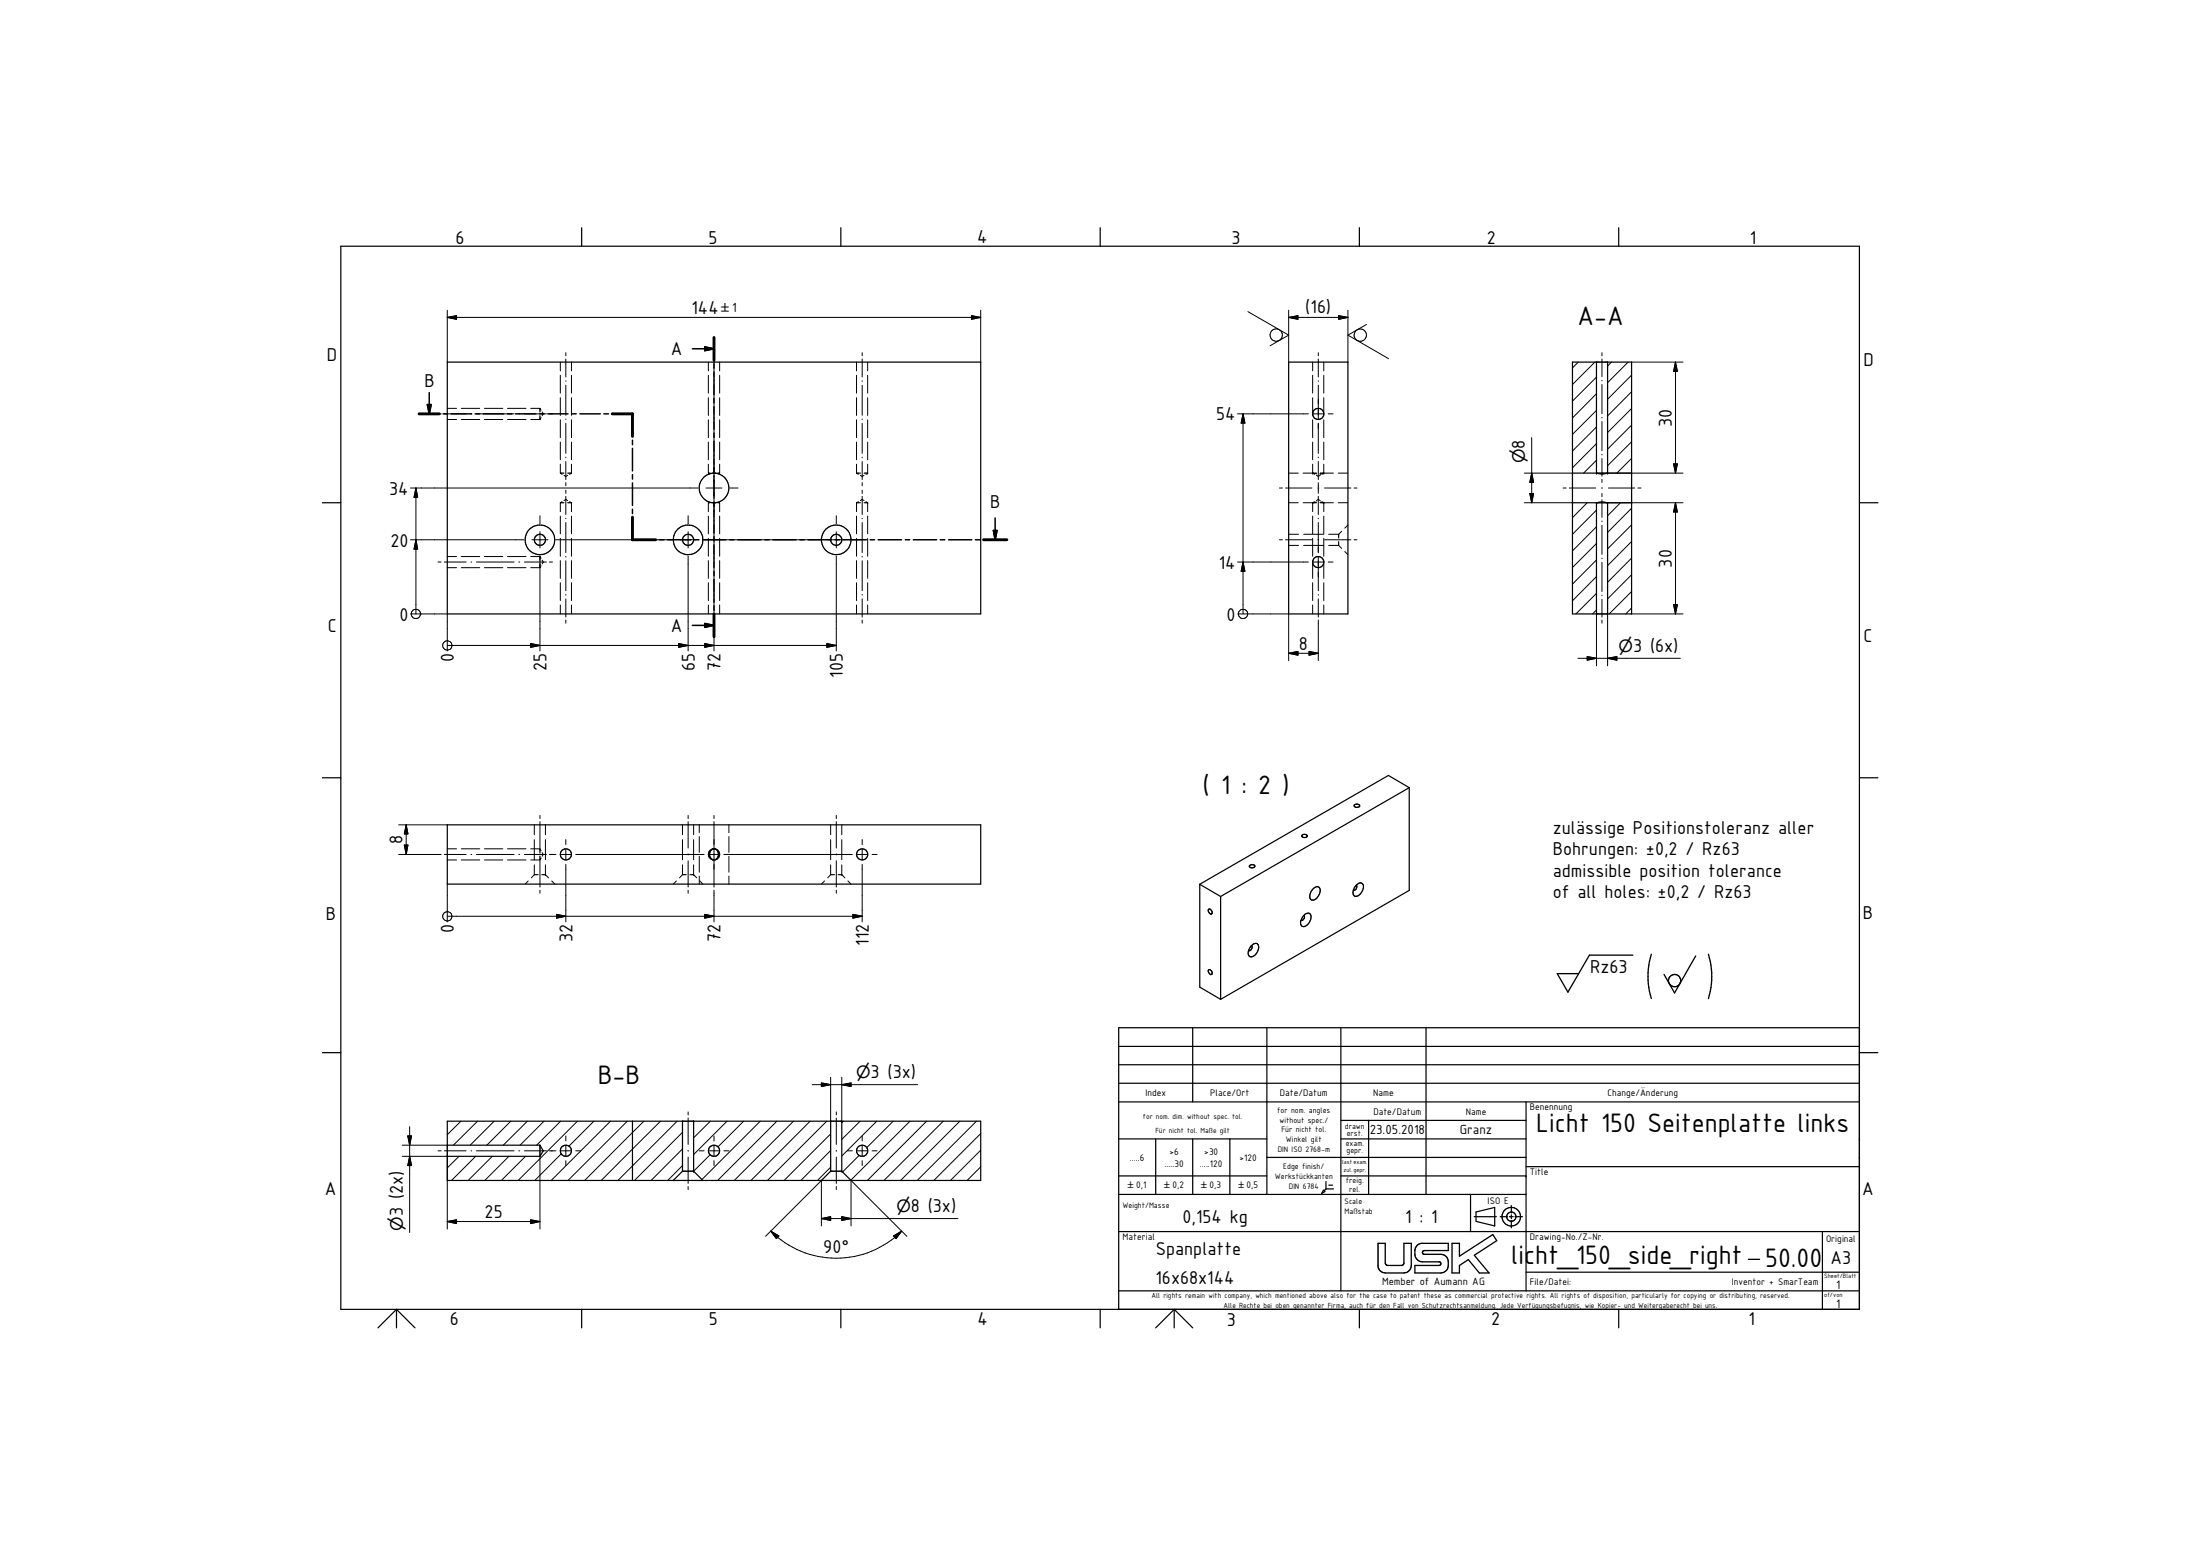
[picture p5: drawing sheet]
<svg xmlns="http://www.w3.org/2000/svg" width="594mm" height="420mm" viewBox="0 0 594 420" stroke-linecap="round" stroke-linejoin="round" font-family="sans-serif">
<g fill="none" stroke="#000" stroke-width=".33">
<path d="M92 66.5h410.1v287.1h-410.1zM157.1 61.5v5M227.1 61.5v5M297.1 61.5v5M367.1 61.5v5M437.1 61.5v5M120.8 97.8h144v68h-144zM348 97.8h16v68h-16zM424.6 97.8h16v68h-16zM431.1 97.8v30l1.2 .2 1.8-.2v-30M87 135.8h5M424.6 135.8h16"/>
<path d="M424.6 127.8h16M431.1 135.8v30M431.2 135.8l1.1-.2 1.7 .2M434.1 135.8v30M502.1 135.8h5M87 210h5M365.7 217.4a.86 .86 0 0 1 1.5 .3 .83 .83 0 0 1-.9 .3 .83 .83 0 0 1-.6-.6zM380.5 212.7l-5.6-3.3-50.9 29.4M380.5 212.7l-50.9 29.4M380.5 212.7v27.7l-50.9 29.5M502.1 210h5M120.8 222.7h144v16h-144z"/>
<path d="M192.3 229.3a1.47 1.47 0 0 1 1.7 .9 1.47 1.47 0 0 1-.7 1.8l-.2 .2M192.3 229.3a1.47 1.47 0 0 0-1 1.6 1.47 1.47 0 0 0 1.3 1.3M192.3 229.3a1.66 1.66 0 0 0 .1 2.8M192.5 232.2h.3M192.5 229.2a1.49 1.49 0 0 1 1.8 1.2 1.49 1.49 0 0 1-1.2 1.8M192.6 232.2h.2M193.1 232.2h-.3M324 238.8v27.7l5.6 3.4M324 238.8l5.6 3.3M337.4 233.7a.88 .88 0 0 1 1.5 .2 .74 .74 0 0 1-.8 .5 .74 .74 0 0 1-.7-.7zM351.6 225.6a.96 .96 0 0 1 1.4 .1 .74 .74 0 0 1-.7 .5 .74 .74 0 0 1-.7-.6zM354.6 240a1.03 1.03 0 0 1 1.8-.1 2.59 2.59 0 0 1-2.2 3.1 1.64 1.64 0 0 1 0-2.5z"/>
<path d="M366.2 239a.81 .81 0 0 1 .1 .9 .81 .81 0 0 1-.8 .4M366.3 239a1.05 1.05 0 0 1 1.4-.5 1.05 1.05 0 0 1 .4 1.5 2.32 2.32 0 0 1-2.2 2 1.91 1.91 0 0 1 0-2.5zM326.4 245.5a.81 .81 0 0 1 .8 .5 .81 .81 0 0 1-.1 .9 1.01 1.01 0 0 1-.7-1.4zM329.6 242.1v27.8M337.7 255.5l.3-.2a1.06 1.06 0 0 1 1.5-.5 1.06 1.06 0 0 1 .3 1.5 2.32 2.32 0 0 1-2.2 2 1.38 1.38 0 0 1-.4-1.9zM337.9 255.4a.84 .84 0 0 1 .1 .8 .84 .84 0 0 1-.8 .5M352 247.2l.2 .7-.4 .5-.5 .1M352.3 246.9l.6-.3a.85 .85 0 0 1 1.1 1 2.42 2.42 0 0 1-2.3 2.6 1.98 1.98 0 0 1 .4-3zM322.1 277.5v20M326.4 261.8a.79 .79 0 0 1 .8 .5 .79 .79 0 0 1-.1 .9 .95 .95 0 0 1-.7-1.4zM342.1 277.5v45M362.1 277.5v71.1"/>
<path d="M385.1 277.5v45M502.1 277.5h-200v76.1M87 284.2h5M302 282.6h200.1M302 287.5h200.1M302.1 292.5h200M302.1 297.5h200M412.1 297.5v51.1M502.1 284.2h5M120.8 302.7h144v16.1h-144zM120.8 309.2h25M120.8 312.2h25"/>
<path d="M145.8 309.2l.9 1.6-.9 1.4M145.8 309.2v3M170.8 302.7v16.1M184.3 316.3l-2.5 2.5M184.3 302.7v13.6M184.3 316.3h3M187.3 302.7v13.6M187.3 316.3l2.5 2.5M224.3 316.3l-2.5 2.5M224.3 302.7v13.6M224.3 316.3h3M227.3 302.7v13.6"/>
<path d="M227.3 316.3l2.5 2.5M302.1 307.5h40M302.1 317.5h40M312.1 307.5v15M322.1 307.5v15M332.1 307.5v15M342.1 312.5h70M358.1 319.1v1.9M362.1 307.5h50M362.1 302.5h50M362.1 317.5h50M369.6 302.5v20"/>
<path d="M412.1 315h90M302.1 332.6h200M302.1 322.5h110M357.4 321.4l.4 .4-.9 .5zM358.1 321h2M358.1 321l-.5 .5M358.8 320h1M397.1 322.5v10.1M398.1 328.5h6M398.6 327.3l5-1.3v5l-5-1.2zM405.1 328.5h2M407.6 328.5h1"/>
<path d="M408.1 325.5v2M408.1 328v1M408.1 329.6v1.9M409.1 328.5h2M492.1 332.6v21M107.1 353.6l5 5M107.1 353.6l-5 5M107.1 353.6v5M157.1 353.6v5M227.1 353.6v5M297.1 353.6v5M302.1 348.6h200"/>
<path d="M317.1 353.6l5 5M317.1 353.6l-5 5M317.1 353.6v5M367.1 353.6v5M412.1 343.5h90M437.1 353.6v5"/>
<circle cx="356" cy="111.8" r="1.5"/>
<circle cx="192.8" cy="131.8" r="4"/>
<circle cx="145.8" cy="145.8" r="1.51"/>
<circle cx="145.8" cy="145.8" r="4"/>
<circle cx="185.8" cy="145.8" r="1.51"/>
<circle cx="185.8" cy="145.8" r="4"/>
<circle cx="225.8" cy="145.8" r="1.49"/>
<circle cx="225.8" cy="145.8" r="4"/>
<circle cx="356" cy="151.8" r="1.5"/>
<circle cx="152.8" cy="230.7" r="1.5"/>
<circle cx="232.8" cy="230.7" r="1.51"/>
<circle cx="152.8" cy="310.7" r="1.49"/>
<circle cx="192.8" cy="310.7" r="1.5"/>
<circle cx="232.8" cy="310.7" r="1.51"/>
<circle cx="408.1" cy="328.5" r="2.5"/>
<circle cx="408.1" cy="328.5" r="1.25"/>
</g>
<g fill="none" stroke="#000" stroke-width=".27">
<path d="M120.8 85.7l2.5-.5v1zM120.8 83.8v14M120.8 85.7h144M151.3 97.8v2.3M152.8 95.2v.9M152.8 96.9v4.9M154.3 97.8v2.3M191.3 97.8v2.3M192.8 95.2v.9M192.8 96.9v4.8M194.3 97.8v2.3M231.3 97.8v2.3"/>
<path d="M232.8 95.2v.9M232.8 96.9v4.9M234.3 97.8v2.3M262.3 85.2l2.5 .5-2.5 .5zM264.8 83.8v14M337 84.1l11 6.4-5.1 2.9M348 85.7l2.5-.5v1zM348 85.7h16M348 83.8v14M354.5 97.8v2.3M356 95.2v.9M356 96.9v4.9"/>
<path d="M357.5 97.8v2.3M361.5 85.2l2.5 .5-2.5 .5zM364 83.8v14M369 87.6l-5 2.9 11 6.3M426.2 97.8l-1.6 1.5M430.7 97.8l-6.1 6M432.6 95.2v.9M432.6 96.9v4.8M435.2 97.8l-1.1 1M439.7 97.8l-5.6 5.5M440.6 97.8h13.9M452.4 97.8l.5 2.5h-1z"/>
<path d="M452.4 97.8v30M118.3 111.7h.8M120 111.7h5.9M120.8 113.3h2.5M120.8 110.3h2.5M124.6 113.3h4.9M124.6 110.3h4.9M127.2 111.7h.2M128.7 111.7h10.1M130.8 113.3h5M130.8 110.3h5M137 113.3h5"/>
<path d="M137 110.3h5M140.1 111.7h.2M141.6 111.7h5.9M143.3 113.3h2.5M143.3 110.3h2.5M145.8 110.3v.9M145.8 112.3v1M145.8 110.3l.3 .5M146.1 112.8l-.3 .5M146.4 111.2l.3 .5-.3 .6M148.3 111.7h.9M151.3 101.3v4.9"/>
<path d="M151.3 107.4v4.8M151.3 113.4v4.8M151.3 119.4v4.8M152.8 102.8v.2M152.8 104v8.1M152.8 113.1v.2M152.8 114.3v8.1M154.3 101.3v4.9M154.3 107.4v4.8M154.3 113.4v4.8M154.3 119.4v4.8M191.3 101.3v4.9"/>
<path d="M191.3 107.4v4.8M191.3 113.4v4.8M191.3 119.4v4.8M192.8 102.7v.2M192.8 103.9v7.9M192.8 112.8v.1M192.8 113.9v8M194.3 101.3v4.9M194.3 107.4v4.8M194.3 113.4v4.8M194.3 119.4v4.8M231.3 101.3v4.9"/>
<path d="M231.3 107.4v4.8M231.3 113.4v4.8M231.3 119.4v4.8M232.8 102.8v.2M232.8 104v8.1M232.8 113.1v.2M232.8 114.3v8.1M234.3 101.3v4.9M234.3 107.4v4.8M234.3 113.4v4.8M234.3 119.4v4.8M334.2 111.7h19.1"/>
<path d="M335.7 111.7l.5 2.5h-1zM335.7 111.7v54.1M354.5 101.3v4.9M354.5 107.4v4.8M354.5 113.4v4.8M354.5 119.4v4.8M354.6 111.7h2.7M356 102.8v.2M356 104v9.3M356 114.3v8.1M357.5 101.3v4.9M357.5 107.4v4.8"/>
<path d="M357.5 113.4v4.8M357.5 119.4v4.8M358.7 111.7h1.3M413.6 118.1v17.7M431.1 101.8l-6.5 6.5M431.1 119.8l-6.5 6.5M431.1 115.3l-6.5 6.5M431.1 110.8l-6.5 6.5M431.1 106.3l-6.5 6.5M432.6 102.7v.2M432.6 103.8v7.9M432.6 112.7v.1"/>
<path d="M432.6 113.8v7.9M440.6 119.3l-6.5 6.5M440.6 114.8l-6.5 6.5M440.6 110.3l-6.5 6.5M440.6 105.8l-6.5 6.5M440.6 101.3l-6.5 6.5M110.8 131.8h77.7M112.3 131.8l.5 2.5h-1zM112.3 131.8v34M145.8 139.3v2.1M151.3 127.8h1M151.3 127.8l.5 .3"/>
<path d="M151.3 125.3v2.5M151.3 135.8v2.4M151.3 139.4v4.7M151.3 135.8h1M151.8 135.5l-.5 .3M152.3 128.3l.5 .3 .5-.3M152.3 135.2l.5-.3 .5 .3M152.8 123.4v.2M152.8 124.6v4.9M152.8 130.3v.9M152.8 132.4v.8M152.8 134v4.9"/>
<path d="M152.8 139.9v.2M153.3 127.8h1M153.3 135.8h1M153.8 135.5l.5 .3M154.3 127.8l-.5 .3M154.3 125.3v2.5M154.3 135.8v2.4M154.3 139.4v4.7M185.8 139.3v2.1M190.6 131.8h4.4M191.3 127.8h.5M191.3 127.8h.1"/>
<path d="M191.3 125.3v2.5M191.3 135.8v2.4M191.3 139.4v4.7M191.3 135.8h.5M191.4 135.7l-.1 .1M191.5 127.9l.1 .1M191.6 135.6h-.1M192.3 127.8h1M192.3 135.8h1M192.8 122.8v.2M192.8 124v4.8M192.8 129.6v4.3"/>
<path d="M192.8 134.7v4.8M193.8 127.8h.5M193.8 135.8h.5M194 135.6h.1M194.1 127.9l-.1 .1M194.2 135.7l.1 .1M194.3 127.8h-.1M194.3 125.3v2.5M194.3 135.8v2.4M194.3 139.4v4.7M197.1 131.8h2.2M225.8 139.3v2.1"/>
<path d="M231.3 127.8h1M231.3 127.8l.5 .3M231.3 125.3v2.5M231.3 135.8v2.4M231.3 139.4v4.7M231.3 135.8h1M231.8 135.5l-.5 .3M232.3 128.3l.5 .3 .5-.3M232.3 135.2l.5-.3 .5 .3M232.8 123.4v.2M232.8 124.6v4.9M232.8 130.3v.9"/>
<path d="M232.8 132.4v.8M232.8 134v4.9M232.8 139.9v.2M233.3 127.8h1M233.3 135.8h1M233.8 135.5l.5 .3M234.3 127.8h.1M234.3 135.8h.1M234.3 127.8l-.5 .3M234.3 125.3v2.5M234.3 135.8v2.4M234.3 139.4v4.7"/>
<path d="M345.5 131.8h.8M347.1 131.8h7.2M348 127.8h2.6M348 135.8h2.6M351.9 127.8h3.6M351.9 135.8h3.6M354.5 127.8h.1M354.5 135.8h.1M354.5 127.8l.5 .3M354.5 125.3v2.5M354.5 135.8v2.4M354.5 139.4v4.7"/>
<path d="M354.6 127.8l.9 .1M355 135.5l-.5 .3M355.5 135.6l-.9 .2M355.5 128.3l.5 .3 .5-.3M355.5 135.2l.5-.3 .5 .3M355.9 131.8h.2M356 123.4v.2M356 124.6v4.9M356 130.3v1.3M356 131.9v1.3M356 134v4.9M356 139.9v.2"/>
<path d="M356.5 127.9h.1M356.5 127.8h3.6M356.5 135.8h3.6M356.5 135.6l.8 .2M357 135.5l.5 .3M357.4 127.8l-.9 .1M357.5 127.8h.1M357.5 135.8h.1M357.5 127.8l-.5 .3M357.5 125.3v2.5M357.5 135.8v2.4M357.5 139.4v4.7"/>
<path d="M357.7 131.8h7.1M361.4 127.8h2.6M361.4 135.8h2.6M365.6 131.8h.8M411.6 127.8h13M411.6 135.8h13M413.1 133.3h1l-.5 2.5zM413.6 127.8l.5 2.5h-1zM422.1 131.8h.8M423.8 131.8h7.1M428.6 135.8l-4 4M431.1 137.7l-6.5 6.6"/>
<path d="M431.1 124.3l-3.5 3.5M432.5 131.8h.3M432.6 122.7v.1M432.6 123.8v4.8M432.6 129.4v.9M432.6 133.3v.8M432.6 135v4.7M434.1 127.8h20.4M434.1 135.8h20.4M434.3 131.8h7.1M437.6 135.8l-3.5 3.5M440.6 137.2l-6.5 6.6"/>
<path d="M440.6 123.8l-4 4M442.3 131.8h.8M451.9 125.3h1l-.5 2.5zM452.4 135.8l.5 2.5h-1zM452.4 135.8v30M110.8 145.7h30.7M112.3 145.7l.5 2.6h-1zM118.3 151.8h.8M120 151.8h5.9M120.8 153.3h2.5M120.8 150.3h2.5M124.6 153.3h4.9"/>
<path d="M124.6 150.3h4.9M127.2 151.8h.2M128.7 151.8h10.1M130.8 153.3h5M130.8 150.3h5M137 153.3h5M137 150.3h5M140.1 151.8h.2M141.6 151.8h5.9M143.3 150.3h2.5l.3 .4M143.6 145.7h4.4M145.8 143.6v4.4"/>
<path d="M145.8 150.1v25.7M146.1 152.8l-.3 .5h-2.5M146.4 151.3l.3 .5-.3 .5M148.3 151.8h.9M150.1 145.7h2.6M151.3 145.4v4.8M151.3 151.4v4.8M151.3 157.4v4.8M152.8 141.1v8.1M152.8 150.2v.2M152.8 151.4v8.1M152.9 145.7h28.6"/>
<path d="M154.3 145.4v4.8M154.3 151.4v4.8M154.3 157.4v4.8M183.7 145.7h4.3M185.8 143.6v4.4M185.8 150.1v25.7M190.1 145.7h2.6M191.3 145.4v4.8M191.3 151.4v4.8M191.3 157.4v4.8M192.8 140.5v.2M192.8 141.7v7.9"/>
<path d="M192.8 150.6v.1M192.8 151.8v7.9M192.9 145.7h28.6M194.3 145.4v4.8M194.3 151.4v4.8M194.3 157.4v4.8M223.6 145.7h4.4M225.8 143.6v4.4M225.8 150.1v25.7M230.1 145.7h2.2M231.3 145.4v4.8M231.3 151.4v4.8"/>
<path d="M231.3 157.4v4.8M232.8 141.1v8.1M232.8 150.2v.2M232.8 151.4v8.1M234.3 145.4v4.8M234.3 151.4v4.8M234.3 157.4v4.8M334.2 151.8h19.1M335.7 151.8l.5 2.5h-1zM345.5 145.7h.8M347.1 145.7h7.2M348 144.3h2.7"/>
<path d="M348 147.3h2.7M352 144.3h5.4M352 147.3h5.4M354.5 145.4v4.8M354.5 151.4v4.8M354.5 157.4v4.8M354.6 151.8h2.7M355.9 145.7h.2M356 141.1v8.1M356 150.2v9.3M357.5 145.4v4.8M357.5 151.4v4.8"/>
<path d="M357.5 157.4v4.8M357.7 145.7h7.1M358.7 151.8h1.3M358.8 144.3h2.7M358.8 147.3h2.7M361.5 144.3v1M361.5 146.3v1M361.5 147.3l.8 .8M362.3 143.5l-.8 .8M363.1 148.9l.9 .9M364 141.8l-.9 .8M365.6 145.7h.8"/>
<path d="M431.1 155.7l-6.5 6.5M431.1 151.2l-6.5 6.5M431.1 146.8l-6.5 6.4M431.1 142.2l-6.5 6.6M432.6 140.7v.1M432.6 141.9v7.8M432.6 150.7v.2M432.6 151.8v7.9M440.6 159.7l-6.1 6.1M440.6 155.2l-6.5 6.5M440.6 150.7l-6.5 6.5M440.6 146.2l-6.5 6.5"/>
<path d="M440.6 141.7l-6.5 6.5M110.8 165.8h10v10M120.8 174.3h105M143.3 173.8l2.5 .5-2.5 .5zM151.3 163.4v2.4M152.8 160.5v.2M152.8 161.7v4.9M152.8 167.4v.9M154.3 163.4v2.4M183.3 173.8l2.5 .5-2.5 .5zM190.3 173.8l2.5 .5-2.5 .5zM191.3 163.4v2.4"/>
<path d="M192.8 160.7v.1M192.8 161.8v4.8M192.8 167.4v8.4M194.3 163.4v2.4M223.3 173.8l2.5 .5-2.5 .5zM231.3 163.4v2.4M232.8 160.5v.2M232.8 161.7v4.9M232.8 167.4v.9M234.3 163.4v2.4M334.2 165.8h13.8v12.6M348 176.4l2.5-.5v1z"/>
<path d="M348 176.4h8M353.5 175.9l2.5 .5-2.5 .5zM354.5 163.4v2.4M356 160.5v.2M356 161.7v4.9M356 167.4v11M357.5 163.4v2.4M426.1 177.8h27.7M428.6 177.3l2.5 .5-2.5 .5zM431.1 164.7l-1.1 1.1M431.1 160.2l-5.5 5.6M431.1 165.8v14"/>
<path d="M432.6 160.7v.2M432.6 161.8v4.8M432.6 167.4v.9M434.1 177.8l2.5-.5v1zM434.1 165.8v14M440.6 164.2l-1.6 1.6M440.6 165.8h13.9M451.9 163.3h1l-.5 2.5zM107.7 230.7h11.4M107.7 222.7h13.1M109.2 228.2h1l-.5 2.5zM109.7 222.7l.5 2.5h-1z"/>
<path d="M109.7 222.7v8M120 230.7h5.9M120.8 232.2h2.5M120.8 229.2h2.5M120.8 238.7v10.2M124.6 232.2h4.9M124.6 229.2h4.9M127.2 230.7h.2M128.7 230.7h10.1M130.8 232.2h5M130.8 229.2h5M137 232.2h5"/>
<path d="M137 229.2h5M140.1 230.7h.2M141.6 230.7h5.9M142.6 237.9l-.8 .8M143.3 232.2h2.5M143.3 229.2h2.5M144.3 236.2h1M144.3 236.2l-.8 .8M144.3 222.7v2.7M144.3 226.7v5.5M144.3 233.5v2.7M145.8 220.2v.8"/>
<path d="M145.8 221.9v7.1M145.8 229.2v1M145.8 230.6v.3M145.8 231.2v1M145.8 232.4v7.1M145.8 229.2l.3 .5M146.1 231.7l-.3 .5M146.3 236.2h1M146.4 230.2l.3 .5-.3 .5M147.3 236.2h.1M147.3 236.2l.8 .8M147.3 222.7v2.7"/>
<path d="M147.3 226.7v5.5M147.3 233.5v2.7M148.3 230.7h1.8M149 237.9l.8 .8M151.5 230.7h2.6M152.8 226.7v1.4M152.8 229.4v2.6M152.8 233.4v15.5M155.5 230.7h30.2M182.6 237.9l-.8 .8M184.3 236.2h1M184.3 236.2l-.8 .8"/>
<path d="M184.3 222.7v2.7M184.3 226.7v5.5M184.3 233.5v2.7M185.8 220.2v.8M185.8 221.9v7.1M185.8 230.6v.3M185.8 232.4v7.1M185.9 230.7h4.2M186.3 236.2h1M187.3 236.2h.1M187.3 236.2l.8 .8M187.3 222.7v2.7"/>
<path d="M187.3 226.7v5.5M187.3 233.5v2.7M188.8 222.7v2.1M188.8 225.9v4.3M188.8 231.2v4.3M188.8 236.6v2.1M189 237.9l.8 .8M191.5 230.7h2.7M192.8 220.2v.8M192.8 221.9v7.1M192.8 229.4v2.6M192.8 232.4v7.1"/>
<path d="M195.5 230.7h30.2M196.8 222.7v2.1M196.8 225.9v4.3M196.8 231.2v4.3M196.8 236.6v2.1M222.7 237.9l-.9 .8M224.3 236.2h1M224.3 236.2l-.8 .8M224.3 222.7v2.7M224.3 226.7v5.5M224.3 233.5v2.7M225.8 220.2v.8"/>
<path d="M225.8 221.9v7.1M225.8 230.6v.3M225.8 232.4v7.1M225.9 230.7h4.2M226.3 236.2h1M227.3 236.2h.1M227.3 236.2l.9 .8M227.3 222.7v2.7M227.3 226.7v5.5M227.3 233.5v2.7M229 237.9l.8 .8M231.5 230.7h2.7"/>
<path d="M232.8 226.7v1.4M232.8 229.4v2.6M232.8 233.4v15.5M235.5 230.7h1.3M120.8 247.4h112M145.8 240.4v.8M150.3 246.9l2.5 .5-2.5 .5zM185.8 240.4v.8M190.3 246.9l2.5 .5-2.5 .5zM192.8 240.4v8.5M225.8 240.4v.8M230.3 246.9l2.5 .5-2.5 .5z"/>
<path d="M219.3 292.9h28.5M221.8 292.4l2.5 .5-2.5 .5zM224.3 290.9v11.8M227.3 292.9l2.5-.5v1zM227.3 290.9v11.8M108.6 312.2h12.2v19.7M108.6 309.2h12.2M110.1 306.7h1l-.5 2.5zM110.6 312.2l.5 2.5h-1zM110.6 304.2v28.6M118.3 310.8h.8M120 310.8h5.9"/>
<path d="M124 312.2l-3.2 3.2M124.5 302.7l-3.7 3.7M127.2 310.8h.2M128.4 312.2l-6.5 6.6M128.7 310.8h10.1M129 302.7l-6.6 6.5M132.9 312.2l-6.5 6.6M133.4 302.7l-6.4 6.5M137.4 312.2l-6.5 6.6M137.9 302.7l-6.4 6.5M140.1 310.8h.2M141.6 310.8h5.9"/>
<path d="M141.9 312.2l-6.5 6.6M142.4 302.7l-6.5 6.5M145.8 312.2v19.7M146.9 302.7l-6.5 6.5M148.3 310.8h1.8M151.4 302.7l-6.5 6.5M151.5 310.8h2.6M151.6 311.6l-7.2 7.2M152.8 306.7v1.4M152.8 309.4v2.7M152.8 313.4v1.3M155.5 310.8h1.3"/>
<path d="M155.9 302.7l-16 16.1M160.4 302.7l-6.8 6.8M164.9 302.7l-16 16.1M169.4 302.7l-16 16.1M173.9 302.7l-16 16.1M178.4 302.7l-16 16.1M182.9 302.7l-16.1 16.1M184.3 314.7l-4 4.1M184.3 310.2l-8.5 8.6M184.3 305.8l-13 13M185.8 300.3v.8M185.8 301.9v7.1"/>
<path d="M185.8 310.6v.3M185.8 312.4v7.2M187.3 302.7h.1M188.8 310.8h1.3M191.5 310.8h2.7M191.7 311.8l-4.4 4.5M191.8 302.7l-4.5 4.5M192.8 306.7v1.4M192.8 309.4v2.7M192.8 313.4v1.3M195.5 310.8h1.3M196.3 302.7l-9 9.1"/>
<path d="M200.8 302.7l-6.9 7M205.3 302.7l-15.8 15.8M209.8 302.7l-16 16.1M214.3 302.7l-16 16.1M218.8 302.7l-16 16.1M223.2 302.7l-16 16.1M224.3 306.2l-12.6 12.6M224.3 315.2l-3.6 3.6M224.3 310.7l-8 8.1M225.8 300.3v.8M225.8 301.9v7.1M225.8 310.6v.3"/>
<path d="M225.8 312.4v7.2M227.7 302.7l-.4 .5M228.8 310.8h1.3M231.5 310.8h2.7M232 312l-4.5 4.5M232.3 302.7l-5 5M232.8 306.7v1.4M232.8 309.4v2.7M232.8 313.4v1.3M235.5 310.8h1.3M236.8 302.7l-9.5 9.4M241.2 302.7l-7.2 7.2"/>
<path d="M245.7 302.7l-15.9 16M250.2 302.7l-16 16.1M254.7 302.7l-16 16.1M259.2 302.7l-16 16.1M263.7 302.7l-16 16.1M264.8 315.1l-3.7 3.7M264.8 310.6l-8.1 8.2M264.8 306.1l-12.6 12.7M120.8 329.8l2.5-.4v1zM120.8 329.8h25M143.3 329.4l2.5 .4-2.5 .6zM185.8 320.4v.8"/>
<path d="M208.1 332.4l2.2 1.3-.6 .8zM208.1 332.4a25 25 0 0 0 35.4 0M221.8 329l2.5-.5v1.1zM221.8 329h36.9M221.8 331v-12.2l-15.1 15M225.8 320.4v.8M227.3 328.5l2.5 .5-2.5 .6zM229.8 331v-12.2l15.1 15M241.3 333.7l2.2-1.3-1.5 2.1z"/>
<circle cx="344.6" cy="90.5" r="1.66"/>
<circle cx="367.3" cy="90.5" r="1.67"/>
<circle cx="112.3" cy="165.8" r="1.28"/>
<circle cx="120.8" cy="174.3" r="1.25"/>
<circle cx="335.7" cy="165.8" r="1.26"/>
<circle cx="120.8" cy="247.4" r="1.26"/>
</g>
<g fill="#000">
<circle cx="424.6" cy="135.8" r=".16"/>
<circle cx="431.1" cy="135.8" r=".16"/>
<circle cx="431.1" cy="127.8" r=".16"/>
<circle cx="434.1" cy="135.8" r=".16"/>
<circle cx="434.1" cy="127.8" r=".16"/>
<circle cx="440.6" cy="135.8" r=".16"/>
<circle cx="187.3" cy="302.7" r=".16"/>
<circle cx="187.3" cy="316.3" r=".16"/>
<circle cx="227.3" cy="302.7" r=".16"/>
<circle cx="227.3" cy="316.3" r=".16"/>
<circle cx="412.1" cy="317.5" r=".16"/>
<circle cx="502.1" cy="307.5" r=".18"/>
<circle cx="502.1" cy="312.5" r=".18"/>
</g>
<g fill="none" stroke="#000" stroke-width=".41">
<path d="M187 94.2h5.8M190.3 93.7l2.5 .5-2.5 .5zM192.8 91.1v6.2M192.8 98.2v1.2M113.2 111.7h5.4M115.4 109.3h1l-.5 2.4zM115.9 106v5.7M119.6 111.7h1.3M121.8 111.7h5.5M128.3 111.7h1.2M130.5 111.7h5.5M137 111.7h1.2"/>
<path d="M139.2 111.7h5.5M145.7 111.7h1.2M147.9 111.7h5.5M154.4 111.7h1.2M156.6 111.7h5.5M163.1 111.7h1.2M165.3 111.7h5.5v6.1M170.8 118.9v1.2M192.8 100.4v6.2M192.8 107.6v1.2M192.8 109.8v6.1M192.8 116.9v1.2"/>
<path d="M192.8 119.1v6.2M170.8 121.1v6.1M170.8 128.2v1.2M170.8 130.4v6.1M170.8 137.5v1.2M170.8 139.7v6h6.3M192.8 126.2v1.3M192.8 128.5v6.1M192.8 135.6v1.2M192.8 137.8v6.1M268.7 139.9v5.8M178.1 145.7h1.2"/>
<path d="M180.3 145.7h6.2M187.6 145.7h1.1M189.8 145.7h6.2M192.8 144.9v1.2M192.8 147.1v6.1M192.8 154.3v1.1M192.8 156.5v6.1M197 145.7h1.2M199.2 145.7h6.3M206.5 145.7h1.2M208.7 145.7h6.3M216 145.7h1.2"/>
<path d="M218.2 145.7h6.3M225.4 145.7h1.3M227.7 145.7h6.3M235 145.7h1.2M237.1 145.7h6.3M244.5 145.7h1.1M246.6 145.7h6.3M253.9 145.7h1.2M256.1 145.7h6.3M263.4 145.7h1.2M265.6 145.7h6.3M268.3 143.3h.9l-.5 2.4z"/>
<path d="M187 168.9h5.8M190.3 168.4l2.5 .5-2.5 .5zM192.8 163.6v1.2M192.8 165.8v6.1M372.1 335.7v6"/>
</g>
<g fill="none" stroke="#000" stroke-width=".35">
<path d="M440.9 257.9h-11.7l-5.8 10-2.9-5h5.8M445.9 257.7a20.1 20.1 0 0 0 0 11.9M457.9 258.1l-5.7 10-2.9-5M461.3 257.7a20.1 20.1 0 0 1 0 11.9M372.1 335.7h2v5.4l.5 .6 4.2-.1 .3-.5v-5.4h2v6a2 2 0 0 1-2 2h-5a2.02 2.02 0 0 1-2-2M382.8 336.2l.9-.5h7.4v2h-6.5l-.3 .1-.2 .3 .3 .6h4.7a2.25 2.25 0 0 1 2 3 2 2 0 0 1-2 2h-7v-2h6.7l.3-.4-.3-.6h-4.7a2.56 2.56 0 0 1-1.7-4zM392.1 335.7h2v3.5l9-5.8 1.1 1.6-6.1 4 4 4.7h-2.6l-3-3.6-2.4 1.6v2h-2zM472.1 340.1h3"/>
<circle cx="452.2" cy="264.8" r="1.65"/>
</g>
<path d="M192.8 91.1v6.2M113.2 111.7h5.4M165.3 111.7h5.5v6.1M170.8 139.7v6h6.3M265.6 145.7h6.3M192.8 165.8v6.1" fill="none" stroke="#000" stroke-width=".78"/>
<g fill="#000">
<path d="M120.8 85.7l2.5-.5v1zM190.3 93.7l2.5 .5-2.5 .5zM262.3 85.2l2.5 .5-2.5 .5zM348 85.7l2.5-.5v1zM361.5 85.2l2.5 .5-2.5 .5zM115.4 109.3h1l-.5 2.4zM335.7 111.7l.5 2.5h-1zM452.4 97.8l.5 2.5h-1zM112.3 131.8l.5 2.5h-1zM413.1 133.3h1l-.5 2.5zM413.6 127.8l.5 2.5h-1zM451.9 125.3h1l-.5 2.5z"/>
<path d="M452.4 135.8l.5 2.5h-1zM112.3 145.7l.5 2.6h-1zM268.3 143.3h.9l-.5 2.4zM335.7 151.8l.5 2.5h-1zM143.3 173.8l2.5 .5-2.5 .5zM183.3 173.8l2.5 .5-2.5 .5zM190.3 168.4l2.5 .5-2.5 .5zM190.3 173.8l2.5 .5-2.5 .5zM223.3 173.8l2.5 .5-2.5 .5zM348 176.4l2.5-.5v1zM353.5 175.9l2.5 .5-2.5 .5zM428.6 177.3l2.5 .5-2.5 .5z"/>
<path d="M434.1 177.8l2.5-.5v1zM451.9 163.3h1l-.5 2.5zM109.2 228.2h1l-.5 2.5zM109.7 222.7l.5 2.5h-1zM150.3 246.9l2.5 .5-2.5 .5zM190.3 246.9l2.5 .5-2.5 .5zM230.3 246.9l2.5 .5-2.5 .5zM221.8 292.4l2.5 .5-2.5 .5zM227.3 292.9l2.5-.5v1zM110.1 306.7h1l-.5 2.5zM110.6 312.2l.5 2.5h-1zM120.8 329.8l2.5-.4v1z"/>
<path d="M143.3 329.4l2.5 .4-2.5 .6zM208.1 332.4l2.2 1.3-.6 .8zM221.8 329l2.5-.5v1.1zM227.3 328.5l2.5 .5-2.5 .6zM241.3 333.7l2.2-1.3-1.5 2.1z"/>
</g>
<g font-size="7.8">
<text x="426" y="87.7">A-A</text>
<text x="324.7" y="214.4">( 1 : 2 )</text>
<text x="161.4" y="292.7">B-B</text>
<text x="414.8" y="305.5">Licht 150 Seitenplatte links</text>
<text x="408.1" y="341.3">licht_150_side_right</text>
<text x="476.6" y="342">50.00</text>
</g>
<g font-size="5.4">
<text x="123" y="65.8">6</text>
<text x="191.3" y="65.8">5</text>
<text x="263.9" y="65.7">4</text>
<text x="332.6" y="65.9">3</text>
<text x="401.5" y="65.8">2</text>
<text x="472.6" y="65.9">1</text>
<text x="186.7" y="84.8">144</text>
<text x="352.5" y="84.4">(16)</text>
<text x="181.2" y="96">A</text>
<text x="88.3" y="97.6">D</text>
<text x="503.2" y="98.8">D</text>
<text x="114.6" y="104.5">B</text>
<text x="328.4" y="113.5">54</text>
<text x="451.5" y="115.2" transform="rotate(-90 451.5 115.2)">30</text>
<text x="411.7" y="121.1" transform="rotate(-90 411.7 121.1)">8</text>
<text x="105.1" y="133.6">34</text>
<text x="267.4" y="137.3">B</text>
<text x="105.5" y="147.6">20</text>
<text x="329.1" y="153.5">14</text>
<text x="451.5" y="153.2" transform="rotate(-90 451.5 153.2)">30</text>
<text x="107.9" y="167.6">0</text>
<text x="331.2" y="167.6">0</text>
<text x="88.6" y="170.6">C</text>
<text x="181.2" y="170.6">A</text>
<text x="503.2" y="173.4">C</text>
<text x="122.6" y="178.8" transform="rotate(-90 122.6 178.8)">0</text>
<text x="350.7" y="175.4">8</text>
<text x="441" y="175.9">3 (6x)</text>
<text x="147.6" y="181.2" transform="rotate(-90 147.6 181.2)">25</text>
<text x="187.6" y="181.2" transform="rotate(-90 187.6 181.2)">65</text>
<text x="194.6" y="181.2" transform="rotate(-90 194.6 181.2)">72</text>
<text x="227.6" y="183" transform="rotate(-90 227.6 183)">105</text>
<text x="108.7" y="227.9" transform="rotate(-90 108.7 227.9)">8</text>
<text x="419.3" y="225.1">zulässige Positionstoleranz aller</text>
<text x="419.3" y="230.9">Bohrungen: ±0,2 / Rz63</text>
<text x="419.3" y="236.7">admissible position tolerance</text>
<text x="419.3" y="242.5">of all holes: ±0,2 / Rz63</text>
<text x="88" y="248.3">B</text>
<text x="122.6" y="251.9" transform="rotate(-90 122.6 251.9)">0</text>
<text x="503" y="248.1">B</text>
<text x="154.6" y="254.4" transform="rotate(-90 154.6 254.4)">32</text>
<text x="194.6" y="254.4" transform="rotate(-90 194.6 254.4)">72</text>
<text x="234.6" y="255.4" transform="rotate(-90 234.6 255.4)">112</text>
<text x="429.4" y="262.7">Rz63</text>
<text x="235.1" y="291.1">3 (3x)</text>
<text x="87.8" y="322.7">A</text>
<text x="502.9" y="322.6">A</text>
<text x="108.8" y="328.4" transform="rotate(-90 108.8 328.4)">3 (2x)</text>
<text x="130.9" y="328.9">25</text>
<text x="245.9" y="327.2">8 (3x)</text>
<text x="319.3" y="330.1">0,154 kg</text>
<text x="379.4" y="330.3">1 : 1</text>
<text x="222.3" y="338.4">90°</text>
<text x="312.1" y="338.8">Spanplatte</text>
<text x="494.3" y="341.3">A3</text>
<text x="312" y="346.7">16x68x144</text>
<text x="121.5" y="357.8">6</text>
<text x="191.4" y="357.7">5</text>
<text x="264" y="357.7">4</text>
<text x="331.3" y="357.9">3</text>
<text x="402.6" y="357.8">2</text>
<text x="472.2" y="357.9">1</text>
</g>
<g font-size="4.6">
<text x="411.7" y="125" transform="rotate(-90 411.7 125)">⌀</text>
<text x="437.1" y="175.9">⌀</text>
<text x="231.2" y="291.1">⌀</text>
<text x="242" y="327.2">⌀</text>
<text x="108.8" y="332.3" transform="rotate(-90 108.8 332.3)">⌀</text>
</g>
<g font-size="3.9">
<text x="197.7" y="84.3">1</text>
<text x="369.9" y="306.3">23.05.2018</text>
<text x="394.2" y="306.3">Granz</text>
</g>
<g font-size="3.6">
<text x="495.8" y="348.1">1</text>
<text x="495.8" y="353.1">1</text>
</g>
<text font-size="3.3" x="194.7" y="84.3">±</text>
<text font-size="3.1" x="373.2" y="347">Member of Aumann AG</text>
<g font-size="2.8">
<text x="309.3" y="295.9">Index</text>
<text x="326.8" y="295.9">Place/Ort</text>
<text x="345.6" y="295.9">Date/Datum</text>
<text x="370.8" y="295.9">Name</text>
<text x="413.1" y="299.8">Benennung</text>
<text x="434.1" y="295.9">Change/Änderung</text>
<text x="370.8" y="301">Date/Datum</text>
<text x="395.8" y="301">Name</text>
<text x="315.8" y="311.8">&gt;6</text>
<text x="325.2" y="311.8">&gt;30</text>
<text x="305.1" y="313.5">.....6</text>
<text x="314.5" y="315.1">.....30</text>
<text x="324" y="315.1">.....120</text>
<text x="334.7" y="313.5">&gt;120</text>
<text x="413.1" y="317.4">Title</text>
<text x="306.8" y="320.8">0,1</text>
<text x="316.6" y="320.8">0,2</text>
<text x="326.6" y="320.8">0,3</text>
<text x="336.6" y="320.8">0,5</text>
<text x="401.7" y="325">ISO E</text>
<text x="303.1" y="334.8">Material</text>
<text x="413.1" y="334.8">Drawing-No./Z-Nr.</text>
<text x="493.1" y="335.4">Original</text>
<text x="413.1" y="347">File/Datei:</text>
<text x="467.7" y="347">Inventor + SmarTeam</text>
</g>
<g font-size="2.4">
<text x="304.6" y="320.8">±</text>
<text x="314.4" y="320.8">±</text>
<text x="324.4" y="320.8">±</text>
<text x="334.4" y="320.8">±</text>
</g>
<g font-size="2.3">
<text x="344.9" y="300.5">for nom. angles</text>
<text x="345.5" y="303.1">without spec./</text>
<text x="346" y="305.8">Für nicht tol.</text>
<text x="363.1" y="304.8">drawn</text>
<text x="345.1" y="311.1">DIN ISO 2768-m</text>
<text x="347.2" y="308.5">Winkel gilt</text>
<text x="363.4" y="309.6">exam.</text>
<text x="363.6" y="311.3">gepr.</text>
<text x="363.7" y="306.8">erst.</text>
<text x="346.5" y="315.6">Edge finish/</text>
<text x="344.2" y="318.3">Werkstückkanten</text>
<text x="348" y="321">DIN 6784</text>
<text x="363.4" y="319.6">freig.</text>
<text x="364.3" y="321.8">rel.</text>
<text x="303.1" y="326.1">Weight/Masse</text>
<text x="363.1" y="325.2">Scale</text>
<text x="363.1" y="327.9">Maßstab</text>
</g>
<g font-size="2.2">
<text x="308.6" y="302.1">for nom. dim. without spec. tol.</text>
<text x="312" y="305.9">Für nicht tol. Maße gilt</text>
<text x="310.9" y="350.5">All rights remain with company, which mentioned above also for the case to patent these as commercial protective rights. All rights of disposition, particularly for copying or distributing, reserved.</text>
<text x="330.4" y="353.1">Alle Rechte bei oben genannter Firma, auch für den Fall von Schutzrechtsanmeldung. Jede Verfügungsbefugnis, wie Kopier- und Weitergaberecht bei uns.</text>
</g>
<g font-size="1.8">
<text x="362.4" y="314.4">lastexam.</text>
<text x="362.8" y="316.5">zul.gepr.</text>
<text x="492.6" y="345.2">Sheet/Blatt</text>
<text x="492.6" y="350.1">of/von</text>
</g>
</svg>
